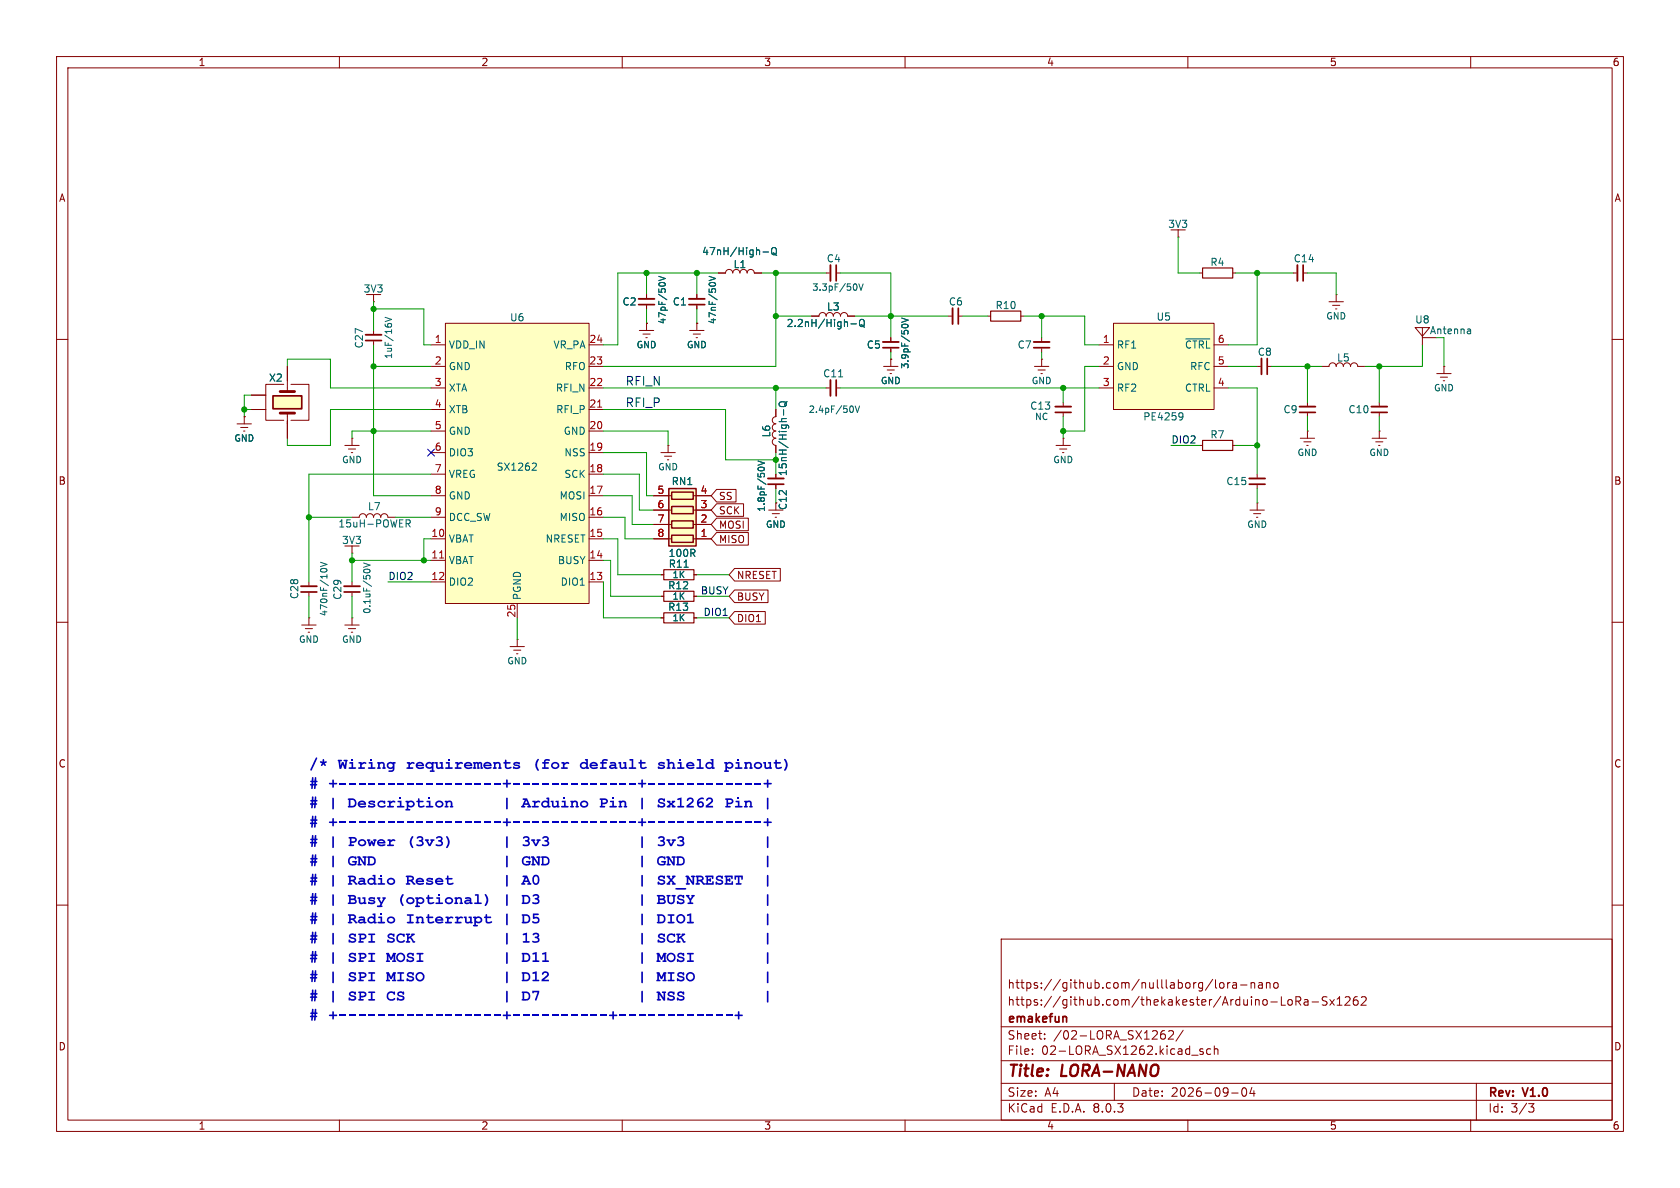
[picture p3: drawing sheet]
<svg xmlns="http://www.w3.org/2000/svg" width="297mm" height="210mm" viewBox="0 0 297 210" stroke-linecap="round" stroke-linejoin="round" font-family="sans-serif">
<g fill="none" stroke="#840000" stroke-width=".18">
<path d="M10 10h277v190h-277zM12 12h273v186h-273zM60 10v2M110 10v2M160 10v2M210 10v2M260 10v2M10 60h2M66 53.3h.1M66 52.1v1.2M285 60h2M41.9 74.9h2.5"/>
<path d="M42.5 75.6h1.3M43.1 76.2h.2M43.2 73.7h.1M43.2 73.7v1.2M188 71.1v.6M188 73.1v.6M254 66h2.5M254.6 66.7h1.3M255.1 67.3h.3M255.3 64.8h.1M255.3 64.8v1.2M10 110h2"/>
<path d="M285 110h2M10 160h2M285 160h2M177 166h108v32h-108zM214.4 173.1l-1.3 2M214.9 173.2v1.3l.2 .2M215.7 173.8l.2-.1 .4 .1 .1 .6-.2 .2-.3 .1-.2-.1zM217 173.7v1M217.5 173.7l-.3 .1-.2 .2M218 173.8h.5l.1 .9M218.6 174.1h-.5a.29 .29 0 0 0-.2 .3 .29 .29 0 0 0 .2 .3l.5-.1M219.3 174.1h1.2"/>
<path d="M221.2 173.8l.2-.1 .3 .1 .1 .9M221.2 173.7v1M222.5 173.8h.6l.1 .9M223.2 174.1h-.5a.29 .29 0 0 0-.3 .3 .29 .29 0 0 0 .3 .3l.5-.1M223.9 173.8l.2-.1 .4 .1v.9M223.9 173.7v1M225.2 173.8l.3-.1 .4 .1 .1 .6-.2 .2-.3 .1-.3-.1zM227.7 176.8l.5-.1 .3 .3v.4l-.2 .2-.3 .1-.3-.1M229.1 177l.7-.1 .2-.2-.1-.4-.2-.1h-.6v1.5M229.5 177l.5 .7M230.6 176.8h.6v.9M231.2 177.1h-.5a.29 .29 0 0 0-.2 .3 .29 .29 0 0 0 .2 .3l.5-.1"/>
<path d="M232 177.1h1.1M234.6 176.3l-.6-.1-.2 .1v.5l.7 .3 .1 .3-.3 .3-.6-.1M235.1 176.7l.8 1M235.9 176.7l-.8 1M236.4 177.7h.8M236.4 176.6l.4-.4v1.5M237.8 176.3l.6-.1 .2 .1 .1 .3-1 1.1h1M240 176.2a.59 .59 0 0 0-.8 .6v.6l.2 .2 .4 .1 .2-.1 .1-.5-.1-.3h-.5l-.3 .3M240.7 176.3l.5-.1 .3 .1v.3l-.9 1.1h.9M60 198v2M110 198v2M160 198v2"/>
<path d="M177 194.5h108M177 191.5h108M177 187.5h108M177 181.5h108M182.5 186.3v.1M182.5 185.5v.1M184.7 183.6v.1M184.7 182.8v.1M197 191.5v3M205.5 182.8h.2l.3 .3v.5l-.5 .1M205.9 182.2l-.4 .1M206.6 182.3l.6-.1 .2 .1 .1 .3-1 1.1h1"/>
<path d="M209.2 182.1l-1.3 2M210 198v2M212.7 185.5l-.4-.1-.2 .2 .1 .2 .5 .2v.3h-.6M214 185.5l-.4-.1-.3 .3v.4l.2 .2h.5M214.7 185.5l.2-.1 .3 .1 .1 .9M214.7 184.9v1.5M217.7 193.2h1.2M219.7 192.4l.2-.1a.81 .81 0 0 1 .6 .6 .81 .81 0 0 1-.3 .8l-.2 .1a.81 .81 0 0 1-.3-1.4zM221.3 192.2l-.3 1.1h.9M221.7 192.8v1M260 198v2M261 191.5v6.5"/>
<path d="M270.2 195.1h1l-.5 .6 .4 .1 .1 .5-.3 .3h-.4"/>
</g>
<path d="M186.6 72.9h2.8M188.3 179.7l.3 .2v.8" fill="none" stroke="#840000" stroke-width=".3"/>
<path d="M186.6 71.9h2.8" fill="none" stroke="#840000" stroke-width=".33"/>
<path d="M196.8 57.2h17.8v15.2h-17.8z" fill="#ffffc2"/>
<g fill="none" stroke="#840000" stroke-width=".18">
<path d="M113 58.4h2.6M113.7 59.1h1.2M114.2 59.7h.2M114.3 57.2h.1M114.3 52.1v.6M114.3 54v.6M114.3 57.2v1.2M121.9 58.4h2.6M122.6 59.1h1.2M123.1 59.7h.2M123.2 57.2h.1M123.2 52.1v.6"/>
<path d="M123.2 54v.6M123.2 57.2v1.2M127 48.3h1.3a.64 .64 0 0 1 .6-.7 .64 .64 0 0 1 .6 .7 .64 .64 0 0 1 .7-.7 .64 .64 0 0 1 .6 .7 .64 .64 0 0 1 .6-.7 .64 .64 0 0 1 .7 .7 .64 .64 0 0 1 .6-.7 .64 .64 0 0 1 .6 .7h1.3M167.6 55.9h.6M169.6 55.9h.6M174.6 55.9h.5M180.5 55.9h.5M196.8 57.2h17.8v15.2h-17.8zM208.3 41.9h.1M208.3 40.6v1.3M212.1 48.3h.5M217.9 48.3h.5"/>
<path d="M228.6 48.3h.6M230.6 48.3h.5M234.9 53.3h2.6M235.6 54h1.3M236.1 54.6h.2M236.2 52.1h.1M236.2 52.1v1.2M250.2 57.9h2.5l-1.2 1.5zM251.5 59.7h2.5M251.5 58v3M61 78.7h2.5M61.6 79.4h1.3"/>
<path d="M62.2 77.5h.1M62.2 77.5v1.2M156.2 64.8h2.5M156.8 65.4h1.3M157.4 66h.2M157.5 63.5h.1M157.5 63.5v1.3M182.9 64.8h2.5M183.5 65.4h1.3M184 66h.3M184.1 63.5h.1M184.1 63.5v1.3"/>
<path d="M186.7 78.7h2.5M187.3 79.4h1.3M188 77.5h.1M188 77.5v1.2M194.3 61h2.5M194.3 64.8h2.5M194.3 68.6h2.5M212.1 78.7h.5M214.6 61h2.6M214.6 64.8h2.6M214.6 68.6h2.6M217.9 78.7h.5"/>
<path d="M62.1 80h.3M187.8 80h.3M221 90.2h2.5M221.6 90.8h1.3M222.1 91.4h.3M222.2 88.9h.1M222.2 83.8v.6M222.2 85.8v.6M222.2 88.9v1.3"/>
</g>
<g fill="none" stroke="#006464" stroke-width=".18">
<path d="M116.5 48.8l1.1 .4-1.1 .4M116.7 50h.7M125.4 48.8l1.1 .4-1.1 .4M125.6 50h.7M134.9 44.5h1M136.6 43.8h.1a.43 .43 0 0 1 .6 .4v.4a.42 .42 0 0 1-.5 .4 .42 .42 0 0 1-.4-.4v-.4zM136.6 44.7l.7 .5M209.6 59.9h4.3M259.8 58.2l.2 .1v.7M260 58.9l-.4 .1M260 58.5h-.4M208.6 73l.5 .1a.84 .84 0 0 1-.3 1.1"/>
<path d="M209.1 73.5l-.1 .2-.4 .1"/>
</g>
<path d="M175.1 55h5.4v1.8h-5.4zM212.6 47.4h5.3v1.7h-5.3zM212.6 77.9h5.3v1.7h-5.3z" fill="none" stroke="#840000" stroke-width=".2"/>
<path d="M112.9 52.8h2.8M121.8 52.8h2.8M168.4 54.5v2.8M229.4 46.9v2.8M220.9 84.6h2.7" fill="none" stroke="#840000" stroke-width=".33"/>
<path d="M112.9 53.8h2.8M121.8 53.8h2.8M169.4 54.5v2.8M230.4 46.9v2.8M220.9 85.6h2.7" fill="none" stroke="#840000" stroke-width=".3"/>
<path d="M48.3 70h5v2.3h-5z" fill="#ffffc2"/>
<path d="M44.4 69.9h2.6M44.4 72.4h2.6M50.2 67.9h-3.2v6.4h3.2M50.8 73v1.9v-.5M50.8 64.8v4.4M50.8 74.9v2.6M51.4 67.9h3.2v6.4h-3.2" fill="none" stroke="#840000" stroke-width=".18"/>
<path d="M48.3 70h5v2.3h-5z" fill="none" stroke="#840000" stroke-width=".3"/>
<path d="M49.5 69.2h2.6M49.5 73h2.6" fill="none" stroke="#840000" stroke-width=".51"/>
<path d="M118.2 86.4h4.9v10.1h-4.9z" fill="#ffffc2"/>
<path d="M118.2 86.4h4.9v10.1h-4.9zM118.7 94.6h3.9v1.3h-3.9zM118.7 92.1h3.9v1.2h-3.9zM118.7 89.5h3.9v1.3h-3.9zM118.7 87h3.9v1.3h-3.9z" fill="none" stroke="#840000" stroke-width=".25"/>
<g fill="none" stroke="#840000" stroke-width=".18">
<path d="M66 58.4v.6M143.5 55.9h1.3a.64 .64 0 0 1 .6-.7 .64 .64 0 0 1 .6 .7 .64 .64 0 0 1 .7-.7 .64 .64 0 0 1 .6 .7 .64 .64 0 0 1 .7-.7 .64 .64 0 0 1 .6 .7 .64 .64 0 0 1 .6-.7 .64 .64 0 0 1 .7 .7h1.2M146 48.3h.6M148 48.3h.6M157.5 59.7v.6M184.1 59.7v.6M66 60.4v.6M118.1 78.7h.1M118.1 78.7v1.3M146 68.6h.6M148 68.6h.6M157.5 61.6v.6"/>
<path d="M184.1 61.6v.6M62.2 91.4h1.3a.64 .64 0 0 1 .6-.6 .64 .64 0 0 1 .7 .6 .64 .64 0 0 1 .6-.6 .64 .64 0 0 1 .6 .6 .64 .64 0 0 1 .7-.6 .64 .64 0 0 1 .6 .6 .64 .64 0 0 1 .6-.6 .64 .64 0 0 1 .7 .6h1.2M62.2 97.8h.1M62.2 96.5v1.3M115.6 95.3h3.1M115.6 92.7h3.1M115.6 90.2h3.1M115.6 87.6h3.1M116.8 80h2.6M117.5 80.6h1.2M118 81.3h.2M122.6 95.3h3.1"/>
<path d="M122.6 92.7h3.1M122.6 90.2h3.1M122.6 87.6h3.1M53.3 110.5h2.6M54 111.1h1.2M54.5 111.8h.2M54.6 109.2h.1M54.6 102.9v.6M54.6 104.8v.6M54.6 109.2v1.3M61 110.5h2.5M61.6 111.1h1.3"/>
<path d="M62.1 111.8h.3M62.2 109.2h.1M62.2 102.9v.6M62.2 104.8v.6M62.2 109.2v1.3M90.2 114.3h2.5M90.8 114.9h1.3M91.3 115.6h.3M91.4 113h.1M91.4 113v1.3M116.8 109.2h.5M122.7 109.2h.5"/>
</g>
<path d="M64.6 59.2h2.8M146.8 46.9v2.8M146.8 67.2v2.8M156.1 60.5h2.8M182.8 60.5h2.7M53.2 103.6h2.8M60.8 103.6h2.8" fill="none" stroke="#840000" stroke-width=".33"/>
<path d="M147.8 46.9v2.8M64.6 60.2h2.8M147.8 67.2v2.8M156.1 61.5h2.8M182.8 61.5h2.7M53.2 104.6h2.8M60.8 104.6h2.8" fill="none" stroke="#840000" stroke-width=".3"/>
<g fill="none" stroke="#006464" stroke-width=".18">
<path d="M68.1 56.1l1.1 .4-1.1 .4M150.4 57.2h1M151.3 50.2l.2 .4-.2 .7M151.8 50.2l.4 1.1 .4-1.1M152.1 56.5h.1a.43 .43 0 0 1 .6 .4v.4a.42 .42 0 0 1-.4 .4 .42 .42 0 0 1-.5-.4v-.4zM152.2 57.4l.7 .5M159.4 56.2l1.1 .4-1.1 .4M159.5 57.5l.3-.2 .7 .2M148.2 66.6h.8M150.7 71.8l.2 .4-.2 .7M151.2 71.8l.4 1.1 .4-1.1M56.7 99.4l1.1 .4-1.1 .4"/>
<path d="M64.3 99.5l1.1 .4-1.1 .4M71.8 92.6l.6-.1 .1-.2v-.3l-.7-.1v1.3M72.1 92.6l.4 .6M56.7 100.8a.72 .72 0 0 1 1.1 0M64.3 100.8l.4-.2 .7 .2"/>
</g>
<path d="M117.3 108.3h5.4v1.8h-5.4z" fill="none" stroke="#840000" stroke-width=".2"/>
<path d="M78.7 57.2h25.4v49.5h-25.4z" fill="#ffffc2"/>
<g fill="none" stroke="#840000" stroke-width=".18">
<path d="M78.7 57.2h25.4v49.5h-25.4zM76.2 61h2.5M76.2 64.8h2.5M76.2 76.2h2.5M76.2 72.4h2.5M76.2 68.6h2.5M104.1 61h2.6M104.1 64.8h2.6M104.1 76.2h2.6M104.1 72.4h2.6M104.1 68.6h2.6M137.2 72.4v1.3a.63 .63 0 0 0-.7 .6 .63 .63 0 0 0 .7 .6 .64 .64 0 0 0-.7 .7 .64 .64 0 0 0 .7 .6 .64 .64 0 0 0-.7 .6 .64 .64 0 0 0 .7 .7 .64 .64 0 0 0-.7 .6 .64 .64 0 0 0 .7 .6"/>
<path d="M137.2 78.7v1.3M222.2 64.8h.6M224.2 64.8h.6M229.9 77.5h2.5M230.5 78.1h1.3M231 78.7h.3M231.1 76.2h.1M231.1 71.1v.6M231.1 73.1v.6M231.1 76.2v1.3M233.7 64.8h1.2a.64 .64 0 0 1 .7-.7 .64 .64 0 0 1 .6 .7 .64 .64 0 0 1 .7-.7 .64 .64 0 0 1 .6 .7 .64 .64 0 0 1 .6-.7 .64 .64 0 0 1 .7 .7 .64 .64 0 0 1 .6-.7 .64 .64 0 0 1 .6 .7h1.3M242.6 77.5h2.5"/>
<path d="M243.2 78.1h1.3M243.7 78.7h.3M243.8 76.2h.1M243.8 71.1v.6M243.8 73.1v.6M243.8 76.2v1.3M76.2 95.3h2.5M76.2 99.1h2.5M76.2 91.4h2.5M76.2 87.6h2.5M76.2 83.8h2.5M76.2 80h2.5"/>
<path d="M104.1 95.3h2.6M104.1 99.1h2.6M104.1 91.4h2.6M104.1 87.6h2.6M104.1 83.8h2.6M104.1 80h2.6M126.7 86.5h3.4v2.2h-3.4l-1-1.1zM126.7 91.6h5.6v2.2h-5.6l-1-1.1zM126.7 94.1h5.6v2.3h-5.6l-1-1.1zM126.7 89.1h4.7v2.2h-4.7l-1-1.1zM135.9 90.2h2.5M136.5 90.8h1.3"/>
<path d="M137 91.4h.3M137.2 88.9h.1M137.2 83.8v.6M137.2 85.8v.6M137.2 88.9v1.3M76.2 102.9h2.5M91.4 106.7v2.5M104.1 102.9h2.6M116.8 105.4h.5M116.8 101.6h.5M122.7 105.4h.5M122.7 101.6h.5"/>
<path d="M129.9 100.5h8v2.2h-8l-1-1.1zM129.9 108.1h5.4v2.2h-5.4l-1-1.1zM129.9 104.3h5.9v2.2h-5.9l-1-1.1z"/>
</g>
<path d="M105.7 72h.7M77.7 98.6h.7" fill="none" stroke="#a90000" stroke-width=".18"/>
<path d="M137.8 71.2a.81 .81 0 0 1 1.2 .1 .43 .43 0 0 1-.4 .6h-.4a.42 .42 0 0 1-.4-.2 .42 .42 0 0 1 0-.5zM138.5 72.4v1M139.1 71l-.4 .6M94.3 81.9h.4l.1 .3-.8 .9h.8M134 81.5l1.1 .4-1.1 .4M134.1 82.7l.3-.1 .7 .1M120.9 100.3h.8" fill="none" stroke="#006464" stroke-width=".18"/>
<path d="M223 63.4v2.8M229.7 71.9h2.8M242.4 71.9h2.8M135.8 84.6h2.8" fill="none" stroke="#840000" stroke-width=".33"/>
<path d="M224 63.4v2.8M229.7 72.9h2.8M242.4 72.9h2.8M135.8 85.6h2.8" fill="none" stroke="#840000" stroke-width=".3"/>
<path d="M117.3 104.5h5.4v1.8h-5.4zM117.3 100.7h5.4v1.8h-5.4z" fill="none" stroke="#840000" stroke-width=".2"/>
<g fill="#0000c2">
<path d="M55.9 133.9h.1l.1 .2-1 2-.2 .1v-.2z"/>
<path d="M56.6 134.6l.4 .1 .1-.5h.2v.5l.4-.1 .1 .1-.4 .2 .2 .5h-.2l-.2-.3-.3 .3h-.1l.1-.5-.3-.1z"/>
<path d="M68.6 134.9l.4-.2 .4 .1v-.1l.5 .1v.1l-.2 .1v1.2l-.4 .3-.6-.1v-.2l.7-.1v-.3a.68 .68 0 0 1-1-.5h.2a.39 .39 0 0 0 .6 .4 .39 .39 0 0 0 .1-.7 .39 .39 0 0 0-.6 .2l-.3 .1z"/>
<path d="M90.8 134.9l.4-.2h.4a.2 .2 0 0 1 .3 .1 .2 .2 0 0 1-.1 .3 .2 .2 0 0 1-.3-.1l-.5 .1 .4 .1a.43 .43 0 0 1 .6 .4 .43 .43 0 0 1-.7 .4l-.3-.1a.21 .21 0 0 1-.3 0 .21 .21 0 0 1 .1-.3 .21 .21 0 0 1 .3 0h.6l-.4-.2a.4 .4 0 0 1-.4-.1 .4 .4 0 0 1-.1-.4z"/>
<path d="M99.3 134.8l.5-.1v.2l.2-.1a.36 .36 0 0 1 .4-.1 .36 .36 0 0 1 .2 .3l-.1 .1a.5 .5 0 0 0-.7 .1v.4h.5l.1 .3h-1.2v-.2l.3-.1v-.6h-.2z"/>
<path d="M113.2 134.3h.2v.4l.7 .1-.1 .2h-.6l.1 .6h.4a.25 .25 0 0 1 .2-.1 .25 .25 0 0 1 .2 .2 .72 .72 0 0 1-1.1-.1v-.6l-.3-.1 .3-.2z"/>
<path d="M124.9 134.9l.5-.2 .4 .1v-.3l-.2-.1v-.2h.5v1.4l.3 .2-.2 .1h-.4v-.1a.68 .68 0 0 1-.7 .1 .68 .68 0 0 1-.4-.6h.3a.39 .39 0 0 0 .6 .4 .39 .39 0 0 0-.1-.7l-.4 .1-.1 .2h-.3z"/>
<path d="M138.6 134.2a.86 .86 0 0 1 .6 1l-.1 .7a.35 .35 0 0 1-.5 .3v-.1a1.52 1.52 0 0 0 0-1.8z"/>
<path d="M55.2 137.4l.2 .1v.5h.2l.1-.6h.2v.6l.2 .1-.2 .2v.3l.2 .1-.3 .2v.5l-.2 .1-.1-.1v-.5h-.2v.5l-.1 .1-.2-.1v-.5l-.2-.2 .1-.1h.7v-.3h-.2v.3h-.3v-.3l-.3-.1 .3-.2z"/>
<path d="M58.8 137.8h.2v.6h.5l.1 .1-.1 .2h-.5v.5l-.1 .1-.2-.2v-.4h-.5l-.1-.2 .2-.1h.4z"/>
<path d="M68.5 138.4h1.2v.3h-1.2z"/>
<path d="M70.2 138.4h1.2v.3h-1.2z"/>
<path d="M89.5 137.8h.2l.1 .6h.5l.1 .1-.2 .2h-.4l-.1 .5-.1 .1-.1-.2v-.4h-.5l-.1-.2 .1-.1h.5z"/>
<path d="M90.7 138.4h1.2v.3h-1.2z"/>
<path d="M92.4 138.4h1.2v.3h-1.2z"/>
<path d="M99.3 138.4h1.2v.3h-1.2z"/>
<path d="M101 138.4h1.2v.3h-1.2z"/>
<path d="M102.7 138.4h1.2v.3h-1.2z"/>
<path d="M104.4 138.4h1.2v.3h-1.2z"/>
<path d="M106.1 138.4h1.2v.3h-1.2z"/>
<path d="M107.8 138.4h1.2v.3h-1.2z"/>
<path d="M109.5 138.4h1.2v.3h-1.2z"/>
<path d="M111.2 138.4h1.2v.3h-1.2z"/>
<path d="M113.4 137.8h.2l.1 .6h.5l.1 .1-.2 .2h-.4l-.1 .5-.1 .1-.1-.2v-.4h-.5l-.1-.2 .1-.1h.5z"/>
<path d="M114.6 138.4h1.2v.3h-1.2z"/>
<path d="M116.3 138.4h1.2v.3h-1.2z"/>
<path d="M118 138.4h1.2v.3h-1.2z"/>
<path d="M119.7 138.4h1.2v.3h-1.2z"/>
<path d="M121.5 138.4h1.2v.3h-1.2z"/>
<path d="M123.2 138.4h1.2v.3h-1.2z"/>
<path d="M124.9 138.4h1.2v.3h-1.2z"/>
<path d="M126.6 138.4h1.2v.3h-1.2z"/>
<path d="M135.6 137.8h.2l.1 .6h.5l.1 .1-.2 .2h-.4l-.1 .5-.1 .1-.1-.2v-.4h-.5l-.1-.2 .1-.1h.5z"/>
<path d="M55.2 140.8l.2 .1v.5h.2l.1-.6h.2v.6l.2 .1-.2 .2v.3l.2 .1-.3 .2v.5l-.2 .1-.1-.1v-.5h-.2v.5l-.1 .1-.2-.1v-.5l-.2-.2 .1-.1h.7v-.3h-.2v.3h-.3v-.3l-.3-.1 .3-.2z"/>
<path d="M58.8 141h.2v.2v1.7l-.1 .2-.2-.2z"/>
<path d="M77.1 141.8a.68 .68 0 0 1 1.1-.1 .68 .68 0 0 1-.3 1l-.3 .1-.5-.2-.2-.4h.3a.41 .41 0 0 0 .6 .3 .41 .41 0 0 0 .1-.6l-.2-.1a.44 .44 0 0 0-.5 .4h-.3z"/>
<path d="M78.7 141.6l.4-.1v.1l.4-.1a.46 .46 0 0 1 .5 .5v.5l.2 .1-.2 .1-.5-.1 .2-.1v-.5a.34 .34 0 0 0-.6 0v.5l.2 .1v.1h-.7v-.2h.2v-.7h-.1z"/>
<path d="M102.7 141.8a.68 .68 0 0 1 1.1-.1 .68 .68 0 0 1-.3 1l-.3 .1-.5-.2-.2-.4h.3a.41 .41 0 0 0 .6 .3 .41 .41 0 0 0 .1-.6l-.1-.1a.43 .43 0 0 0-.6 .4h-.3z"/>
<path d="M55.2 144.2l.2 .1v.5h.2l.1-.5 .2-.1v.6l.2 .2-.2 .1v.3l.2 .1-.3 .2v.5l-.2 .1-.1-.1v-.5h-.2v.5l-.1 .1-.2-.1v-.5l-.2-.1 .1-.2h.7v-.3h-.2v.3h-.3v-.3l-.3-.1 .3-.2z"/>
<path d="M58.8 144.6h.2v.6h.5l.1 .1-.1 .2h-.5v.5l-.1 .1-.2-.1v-.5h-.5l-.1-.1 .2-.2h.4z"/>
<path d="M60 145.2h1.2v.3h-1.2z"/>
<path d="M77.1 145.2h1.2v.3h-1.2z"/>
<path d="M78.8 145.2h1.2v.3h-1.2z"/>
<path d="M80.5 145.2h1.2v.3h-1.2z"/>
<path d="M82.2 145.2h1.2v.3h-1.2z"/>
<path d="M83.9 145.2h1.2v.3h-1.2z"/>
<path d="M85.6 145.2h1.2v.3h-1.2z"/>
<path d="M87.3 145.2h1.2v.3h-1.2z"/>
<path d="M89.5 144.6h.2l.1 .6h.5l.1 .1-.2 .2h-.4l-.1 .5-.1 .1-.1-.1v-.5h-.5l-.1-.1 .1-.2h.5z"/>
<path d="M90.7 145.2h1.2v.3h-1.2z"/>
<path d="M92.4 145.2h1.2v.3h-1.2z"/>
<path d="M94.1 145.2h1.2v.3h-1.2z"/>
<path d="M95.8 145.2h1.2v.3h-1.2z"/>
<path d="M97.6 145.2h1.1v.3h-1.1z"/>
<path d="M99.3 145.2h1.2v.3h-1.2z"/>
<path d="M101 145.2h1.2v.3h-1.2z"/>
<path d="M102.7 145.2h1.2v.3h-1.2z"/>
<path d="M104.4 145.2h1.2v.3h-1.2z"/>
<path d="M106.1 145.2h1.2v.3h-1.2z"/>
<path d="M107.8 145.2h1.2v.3h-1.2z"/>
<path d="M109.5 145.2h1.2v.3h-1.2z"/>
<path d="M111.2 145.2h1.2v.3h-1.2z"/>
<path d="M113.4 144.6h.2l.1 .6h.5l.1 .1-.2 .2h-.4l-.1 .5-.1 .1-.1-.1v-.5h-.5l-.1-.1 .1-.2h.5z"/>
<path d="M114.6 145.2h1.2v.3h-1.2z"/>
<path d="M116.3 145.2h1.2v.3h-1.2z"/>
<path d="M118 145.2h1.2v.3h-1.2z"/>
<path d="M119.7 145.2h1.2v.3h-1.2z"/>
<path d="M121.5 145.2h1.2v.3h-1.2z"/>
<path d="M123.2 145.2h1.2v.3h-1.2z"/>
<path d="M124.9 145.2h1.2v.3h-1.2z"/>
<path d="M126.6 145.2h1.2v.3h-1.2z"/>
<path d="M128.3 145.2h1.2v.3h-1.2z"/>
<path d="M130 145.2h1.2v.3h-1.2z"/>
<path d="M131.7 145.2h1.2v.3h-1.2z"/>
<path d="M133.4 145.2h1.2v.3h-1.2z"/>
<path d="M135.6 144.6h.2l.1 .6h.5l.1 .1-.2 .2h-.4l-.1 .5-.1 .1-.1-.1v-.5h-.5l-.1-.1 .1-.2h.5z"/>
<path d="M55.2 147.6l.2 .1v.5h.2l.1-.5 .2-.1v.6l.2 .2-.2 .1v.3l.2 .2-.3 .1v.6h-.2l-.1-.1v-.5h-.2v.5l-.1 .1-.2-.1v-.5l-.2-.1 .1-.2h.7v-.3h-.2v.3h-.3v-.3l-.3-.1 .3-.2z"/>
<path d="M58.8 147.9h.2v.1v1.8l-.1 .1-.2-.2z"/>
<path d="M78.9 147.8a.86 .86 0 0 1 .6 1l-.2 .7a.35 .35 0 0 1-.4 .4l-.1-.1a1.52 1.52 0 0 0 0-1.9z"/>
<path d="M55.2 151l.2 .2v.5h.2l.1-.6h.2v.6l.2 .1-.2 .1v.3l.2 .2-.3 .1v.6h-.2l-.1-.1v-.5h-.2v.6h-.1l-.2-.1v-.5l-.2-.1 .1-.2h.7v-.3h-.2v.3h-.3v-.3l-.3-.1 .3-.1z"/>
<path d="M58.8 151.3h.2v.1v1.8l-.1 .1-.2-.2z"/>
<path d="M55.2 154.5l.2 .1v.5h.2l.1-.6h.2v.6l.2 .1-.2 .2v.2l.2 .2-.3 .1v.6l-.2 .1-.1-.2v-.5h-.2v.6l-.1 .1-.2-.2v-.5l-.2-.1 .1-.2h.7v-.2h-.2v.2h-.3v-.2l-.3-.2 .3-.1z"/>
<path d="M58.8 154.7h.2v.1v1.8l-.1 .2-.2-.3z"/>
<path d="M55.2 157.9l.2 .1v.5h.2l.1-.6h.2v.6l.2 .1-.2 .2v.3l.2 .1-.3 .1v.6l-.2 .1-.1-.2v-.5h-.2v.6l-.1 .1-.2-.2v-.5l-.2-.1 .1-.1h.7v-.3h-.2v.3h-.3v-.3l-.3-.2 .3-.1z"/>
<path d="M58.8 158.1h.2v.2v1.7l-.1 .2-.2-.2z"/>
<path d="M84 158.1h.6v1.4h.5v.3h-1.2v-.2l.4-.1v-1.1l-.3-.1z"/>
<path d="M85.7 158.1a.86 .86 0 0 1 .6 1l-.1 .7a.35 .35 0 0 1-.5 .3v-.1a1.52 1.52 0 0 0 0-1.8z"/>
<path d="M55.2 161.3l.2 .1v.5h.2l.1-.6h.2v.6l.2 .1-.2 .2v.3l.2 .1-.3 .2v.5l-.2 .1-.1-.1v-.5h-.2v.5l-.1 .1-.2-.1v-.5l-.2-.2 .1-.1h.7v-.3h-.2v.3h-.3v-.3l-.3-.2 .3-.1z"/>
<path d="M58.8 161.5h.2v.2v1.7l-.1 .2-.2-.2z"/>
<path d="M83.7 162.1l.4-.1v.1a.66 .66 0 0 1 1 0 .66 .66 0 0 1 0 1 .66 .66 0 0 1-1 0v.4h.4v.2h-.8l-.1-.2h.2v-.9h.3a.38 .38 0 0 0 .6 .4 .38 .38 0 0 0 .1-.7 .43 .43 0 0 0-.7 .3h-.3v-.3h-.1z"/>
<path d="M85.9 161.6h.2v.4l.7 .1-.1 .2h-.6l.1 .6 .4 .1a.25 .25 0 0 1 .2-.2 .25 .25 0 0 1 .2 .2 .72 .72 0 0 1-1.2-.1v-.6l-.3-.1 .3-.2z"/>
<path d="M55.2 164.7l.2 .1v.5h.2l.1-.6h.2v.6l.2 .1-.2 .2v.3l.2 .1-.3 .2v.5l-.2 .1-.1-.1v-.5h-.2v.5l-.1 .1-.2-.1v-.5l-.2-.2 .1-.1h.7v-.3h-.2v.3h-.3v-.3l-.3-.1 .3-.2z"/>
<path d="M58.8 164.9h.2v.2v1.7l-.1 .2-.2-.2z"/>
<path d="M55.2 168.1l.2 .1v.5h.2l.1-.5 .2-.1v.6l.2 .2-.2 .1v.3l.2 .1-.3 .2v.5l-.2 .1-.1-.1v-.5h-.2v.5l-.1 .1-.2-.1v-.5l-.2-.2 .1-.1h.7v-.3h-.2v.3h-.3v-.3l-.3-.1 .3-.2z"/>
<path d="M58.8 168.3h.2v.2v1.8l-.1 .1-.2-.2z"/>
<path d="M55.2 171.5l.2 .1v.5h.2l.1-.5 .2-.1v.6l.2 .2-.2 .1v.3l.2 .2-.3 .1v.6h-.2l-.1-.1v-.5h-.2v.5l-.1 .1-.2-.1v-.5l-.2-.1 .1-.2h.7v-.3h-.2v.3h-.3v-.3l-.3-.1 .3-.2z"/>
<path d="M58.8 171.8h.2v.1v1.8l-.1 .1-.2-.2z"/>
<path d="M55.2 174.9l.2 .1v.6h.2l.1-.6 .2-.1v.7l.2 .1-.2 .1v.3l.2 .2-.3 .1v.6h-.2l-.1-.1v-.5h-.2v.6h-.1l-.2-.1v-.5l-.2-.1 .1-.2h.7v-.3h-.2v.3h-.3v-.3l-.3-.1 .3-.1z"/>
<path d="M58.8 175.2h.2v.1v1.8l-.1 .1-.2-.2z"/>
<path d="M55.2 178.4l.2 .1v.5h.2l.1-.6h.2v.6l.2 .1-.2 .2v.2l.2 .2-.3 .1v.6l-.2 .1-.1-.2v-.5h-.2v.6l-.1 .1-.2-.2v-.5l-.2-.1 .1-.2h.7v-.2h-.2v.2h-.3v-.2l-.3-.2 .3-.1z"/>
<path d="M58.8 178.8h.2v.5l.5 .1 .1 .1-.1 .1h-.5v.6h-.1l-.2-.1v-.5h-.5l-.1-.1 .2-.2h.4z"/>
<path d="M60 179.3h1.2v.3h-1.2z"/>
<path d="M61.7 179.3h1.2v.3h-1.2z"/>
<path d="M63.4 179.3h1.2v.3h-1.2z"/>
<path d="M65.1 179.3h1.2v.3h-1.2z"/>
<path d="M66.8 179.3h1.2v.3h-1.2z"/>
<path d="M68.5 179.3h1.2v.3h-1.2z"/>
<path d="M70.2 179.3h1.2v.3h-1.2z"/>
<path d="M71.9 179.3h1.2v.3h-1.2z"/>
<path d="M73.7 179.3h1.1v.3h-1.1z"/>
<path d="M75.4 179.3h1.2v.3h-1.2z"/>
<path d="M77.1 179.3h1.2v.3h-1.2z"/>
<path d="M78.8 179.3h1.2v.3h-1.2z"/>
<path d="M80.5 179.3h1.2v.3h-1.2z"/>
<path d="M82.2 179.3h1.2v.3h-1.2z"/>
<path d="M83.9 179.3h1.2v.3h-1.2z"/>
<path d="M85.6 179.3h1.2v.3h-1.2z"/>
<path d="M87.3 179.3h1.2v.3h-1.2z"/>
<path d="M89.5 178.8h.2l.1 .5 .5 .1 .1 .1-.2 .1h-.4l-.1 .6h-.1l-.1-.1v-.5h-.5l-.1-.1 .1-.2h.5z"/>
<path d="M90.7 179.3h1.2v.3h-1.2z"/>
<path d="M92.4 179.3h1.2v.3h-1.2z"/>
<path d="M94.1 179.3h1.2v.3h-1.2z"/>
<path d="M95.8 179.3h1.2v.3h-1.2z"/>
<path d="M97.6 179.3h1.1v.3h-1.1z"/>
<path d="M99.3 179.3h1.2v.3h-1.2z"/>
<path d="M101 179.3h1.2v.3h-1.2z"/>
<path d="M102.7 179.3h1.2v.3h-1.2z"/>
<path d="M104.4 179.3h1.2v.3h-1.2z"/>
<path d="M106.1 179.3h1.2v.3h-1.2z"/>
<path d="M108.3 178.8h.2v.5l.5 .1 .1 .1-.1 .1h-.5v.6h-.1l-.1-.1v-.5h-.6v-.1l.1-.2h.5z"/>
<path d="M109.5 179.3h1.2v.3h-1.2z"/>
<path d="M111.2 179.3h1.2v.3h-1.2z"/>
<path d="M114.6 179.3h1.2v.3h-1.2z"/>
<path d="M116.3 179.3h1.2v.3h-1.2z"/>
<path d="M118 179.3h1.2v.3h-1.2z"/>
<path d="M119.7 179.3h1.2v.3h-1.2z"/>
<path d="M121.5 179.3h1.2v.3h-1.2z"/>
<path d="M123.2 179.3h1.2v.3h-1.2z"/>
<path d="M124.9 179.3h1.2v.3h-1.2z"/>
<path d="M126.6 179.3h1.2v.3h-1.2z"/>
<path d="M128.3 179.3h1.2v.3h-1.2z"/>
<path d="M130.5 178.8h.2v.5l.5 .1 .1 .1-.1 .1h-.5v.6h-.1l-.2-.1v-.5h-.5l-.1-.1 .2-.2h.4z"/>
</g>
<g fill="none" stroke="#009600" stroke-width=".18">
<path d="M66 53.3v5.1M66 54.6h8.9v6.4h1.3M114.3 48.3v3.8M114.3 54.6v2.6M123.2 48.3v3.8M123.2 54.6v2.6M127 48.3h-17.8v12.7h-2.5M134.6 48.3h11.4M137.2 48.3v16.5h-30.5M137.2 55.9h6.3M148.6 48.3h8.9v11.4M151.1 55.9h16.5"/>
<path d="M170.2 55.9h4.4M181 55.9h10.8v5.1h2.5M184.1 55.9v3.8M208.3 41.9v6.4h3.8M218.4 48.3h10.2M222.2 48.3v12.7h-5M231.1 48.3h5.1v3.8M255.3 59.7v5.1M43.2 72.4h1.2M44.4 69.9h-1.2v3.8M50.8 64.8v-1.3h7.6v5.1h17.8M66 61v26.6h10.2"/>
<path d="M66 64.8h10.2M76.2 76.2h-14v1.3M76.2 72.4h-17.8v6.3h-7.6v-1.2M106.7 72.4h21.6v8.9h8.9M106.7 76.2h11.4v2.5M106.7 68.6h39.3M137.2 68.6v3.8M148.6 68.6h45.7M157.5 62.2v1.3M184.1 62.2v1.3M188 68.6v2.5M188 73.7v3.8"/>
<path d="M194.3 64.8h-2.5v11.4h-3.8M207 78.7h5.1M217.2 64.8h5M217.2 68.6h5v15.2M218.4 78.7h3.8M224.8 64.8h8.9M231.1 64.8v6.3M231.1 73.7v2.5M243.8 64.8v6.3M243.8 73.7v2.5M251.5 61v3.8h-10.2M54.6 91.4h7.6"/>
<path d="M62.2 97.8v5.1M62.2 99.1h14M69.8 91.4h6.4M76.2 95.3h-1.3v3.8M76.2 83.8h-21.6v19.1M106.7 80h7.6v7.6h1.3M106.7 95.3h2.5v6.3h7.6M106.7 87.6h5.1v5.1h3.8M106.7 91.4h3.8v3.9h5.1M106.7 83.8h6.3v6.4h2.6M106.7 99.1h1.2v6.3h8.9M137.2 80v3.8"/>
<path d="M137.2 86.4v2.5M222.2 86.4v2.5M54.6 105.4v3.8M62.2 105.4v3.8M68.6 102.9h7.6M91.4 109.2v3.8M106.7 102.9v6.3h10.1M123.2 105.4h5.7M123.2 109.2h5.7M123.2 101.6h5.7"/>
</g>
<path d="M75.6 79.4l1.2 1.2M76.8 79.4l-1.2 1.2" fill="none" stroke="#000084" stroke-width=".18"/>
<g fill="none" stroke="#840000" stroke-width=".18">
<path d="M114.3 57.2h.1M114.3 52.1v.6M114.3 54v.6M123.2 57.2h.1M123.2 52.1v.6M123.2 54v.6M127 48.3h1.3M133.3 48.3h1.3M143.5 55.9h1.3M149.9 55.9h1.2M157.5 59.7v.6M43.2 73.7h.1"/>
<path d="M44.4 69.9h2.6M44.4 72.4h2.6M50.8 64.8v2.5M50.8 74.9v2.6M137.2 72.4v1.3M137.2 78.7v1.3M157.5 63.5h.1M157.5 61.6v.6M115.6 95.3h2.5M115.6 92.7h2.5M115.6 90.2h2.5M115.6 87.6h2.5"/>
<path d="M123.2 95.3h2.5M123.2 92.7h2.5M123.2 90.2h2.5M123.2 87.6h2.5M137.2 88.9h.1M137.2 83.8v.6M137.2 85.8v.6M116.8 109.2h.5M116.8 105.4h.5M116.8 101.6h.5M122.7 109.2h.5M122.7 105.4h.5"/>
<path d="M122.7 101.6h.5"/>
</g>
<g fill="none" stroke="#006464" stroke-width=".18">
<path d="M116.5 48.8l1.1 .4-1.1 .4M116.7 50h.7M125.4 48.8l1.1 .4-1.1 .4M125.6 50h.7M134.9 44.5h1M136.6 43.8h.1a.43 .43 0 0 1 .6 .4v.4a.42 .42 0 0 1-.5 .4 .42 .42 0 0 1-.4-.4v-.4zM136.6 44.7l.7 .5M150.4 57.2h1M152.1 56.5h.1a.43 .43 0 0 1 .6 .4v.4a.42 .42 0 0 1-.4 .4 .42 .42 0 0 1-.5-.4v-.4zM152.2 57.4l.7 .5M159.4 56.2l1.1 .4-1.1 .4M159.5 57.5l.3-.2 .7 .2"/>
<path d="M137.8 71.2a.81 .81 0 0 1 1.2 .1 .43 .43 0 0 1-.4 .6h-.4a.42 .42 0 0 1-.4-.2 .42 .42 0 0 1 0-.5zM138.5 72.4v1M139.1 71l-.4 .6M134 81.5l1.1 .4-1.1 .4M134.1 82.7l.3-.1 .7 .1M120.9 100.3h.8"/>
</g>
<g fill="#009600" stroke="#009600" stroke-width=".18">
<circle cx="188" cy="76.2" r=".46"/>
<circle cx="188" cy="68.6" r=".46"/>
<circle cx="222.2" cy="78.7" r=".46"/>
<circle cx="43.2" cy="72.4" r=".46"/>
<circle cx="66" cy="76.2" r=".46"/>
<circle cx="54.6" cy="91.4" r=".46"/>
<circle cx="66" cy="64.8" r=".46"/>
<circle cx="66" cy="54.6" r=".46"/>
<circle cx="137.2" cy="68.6" r=".46"/>
<circle cx="114.3" cy="48.3" r=".46"/>
<circle cx="123.2" cy="48.3" r=".46"/>
<circle cx="137.2" cy="48.3" r=".46"/>
<circle cx="137.2" cy="55.9" r=".46"/>
<circle cx="157.5" cy="55.9" r=".46"/>
<circle cx="184.1" cy="55.9" r=".46"/>
<circle cx="74.9" cy="99.1" r=".46"/>
<circle cx="62.2" cy="99.1" r=".46"/>
<circle cx="137.2" cy="81.3" r=".46"/>
<circle cx="231.1" cy="64.8" r=".46"/>
<circle cx="243.8" cy="64.8" r=".46"/>
<circle cx="222.2" cy="48.3" r=".46"/>
</g>
<g font-size="2.8" fill="#0000c2">
<text x="59.7" y="137.1">Wiring</text>
<text x="71.7" y="137.1">requirements</text>
<text x="93.9" y="137.1">(for</text>
<text x="102.4" y="137.1">default</text>
<text x="116.1" y="137.1">shield</text>
<text x="128" y="137.1">pinout)</text>
<text x="61.4" y="144">Description</text>
<text x="88.8" y="144">|</text>
<text x="92.2" y="144">Arduino</text>
<text x="105.8" y="144">Pin</text>
<text x="112.7" y="144">|</text>
<text x="116.1" y="144">Sx1262</text>
<text x="128" y="144">Pin</text>
<text x="134.9" y="144">|</text>
<text x="61.4" y="150.8">Power (3v3)</text>
<text x="61.4" y="154.2">GND</text>
<text x="88.8" y="154.2">|</text>
<text x="88.8" y="150.8">|</text>
<text x="92.2" y="154.2">GND</text>
<text x="92.2" y="150.8">3v3</text>
<text x="112.7" y="154.2">|</text>
<text x="112.7" y="150.8">|</text>
<text x="116.1" y="154.2">GND</text>
<text x="116.1" y="150.8">3v3</text>
<text x="134.8" y="154.2">|</text>
<text x="134.9" y="150.8">|</text>
<text x="61.4" y="157.6">Radio</text>
<text x="61.4" y="161">Busy (optional)</text>
<text x="71.7" y="157.6">Reset</text>
<text x="88.8" y="157.6">|</text>
<text x="88.8" y="161">|</text>
<text x="92.2" y="157.6">A0</text>
<text x="92.2" y="161">D3</text>
<text x="112.7" y="157.6">|</text>
<text x="112.7" y="161">|</text>
<text x="116.1" y="157.6">SX_NRESET |</text>
<text x="116.1" y="161">BUSY</text>
<text x="134.9" y="161">|</text>
<text x="61.4" y="164.4">Radio</text>
<text x="61.4" y="167.9">SPI</text>
<text x="68.3" y="167.9">SCK</text>
<text x="71.7" y="164.4">Interrupt</text>
<text x="88.8" y="167.9">|</text>
<text x="88.8" y="164.4">|</text>
<text x="92.2" y="167.9">13</text>
<text x="92.2" y="164.4">D5</text>
<text x="112.7" y="167.9">|</text>
<text x="112.7" y="164.4">|</text>
<text x="116.1" y="167.9">SCK</text>
<text x="116.1" y="164.4">DIO1</text>
<text x="134.8" y="167.9">|</text>
<text x="134.9" y="164.4">|</text>
<text x="61.4" y="171.3">SPI</text>
<text x="68.3" y="171.3">MOSI</text>
<text x="88.8" y="171.3">|</text>
<text x="92.2" y="171.3">D11</text>
<text x="112.7" y="171.3">|</text>
<text x="116.1" y="171.3">MOSI</text>
<text x="134.9" y="171.3">|</text>
<text x="61.4" y="174.7">SPI</text>
<text x="61.4" y="178.1">SPI</text>
<text x="68.3" y="174.7">MISO</text>
<text x="68.3" y="178.1">CS</text>
<text x="88.8" y="174.7">|</text>
<text x="88.8" y="178.1">|</text>
<text x="92.2" y="174.7">D12</text>
<text x="92.2" y="178.1">D7</text>
<text x="112.7" y="178.1">|</text>
<text x="112.7" y="174.7">|</text>
<text x="116.1" y="174.7">MISO</text>
<text x="116.1" y="178.1">NSS</text>
<text x="134.8" y="178.1">|</text>
<text x="134.9" y="174.7">|</text>
</g>
<g font-size="2.8" fill="#840000">
<text x="178" y="190.9">Title:</text>
<text x="187.7" y="190.9">LORA-NANO</text>
</g>
<g font-size="2.1" fill="#0f0f0f">
<text x="110.5" y="68.3">RFI_N</text>
<text x="110.5" y="72.1">RFI_P</text>
</g>
<g font-size="2.1" fill="#840000">
<text x="178" y="178">https://github.com/thekakester/Arduino-LoRa-Sx1262</text>
<text x="178" y="175">https://github.com/nulllaborg/lora-nano</text>
<text x="178" y="184">Sheet:</text>
<text x="178" y="181.2">emakefun</text>
<text x="186.2" y="184">/02-LORA_SX1262/</text>
<text x="178" y="186.7">File:</text>
<text x="184.1" y="186.7">02-LORA_SX1262.kicad_sch</text>
<text x="178" y="196.9">KiCad</text>
<text x="178" y="194.1">Size:</text>
<text x="184.7" y="194.1">A4</text>
<text x="185.7" y="196.9">E.D.A.</text>
<text x="193.3" y="196.9">8.0.3</text>
<text x="200" y="194.1">Date:</text>
<text x="207" y="194.1">2026-09-04</text>
<text x="263" y="194.3">Rev:</text>
<text x="263" y="196.9">Id:</text>
<text x="267.1" y="196.9">3/3</text>
<text x="269.4" y="194.3">V1.0</text>
</g>
<g font-size="1.8" fill="#840000">
<text x="35" y="11.9">1</text>
<text x="85" y="11.9">2</text>
<text x="135" y="11.9">3</text>
<text x="185" y="11.9">4</text>
<text x="235" y="11.9">5</text>
<text x="285" y="11.9">6</text>
<text x="10.3" y="35.9">A</text>
<text x="285.3" y="35.9">A</text>
<text x="10.3" y="85.9">B</text>
<text x="127" y="88.6">SS</text>
<text x="285.3" y="85.9">B</text>
<text x="127" y="93.7">MOSI</text>
<text x="127" y="91.1">SCK</text>
<text x="127" y="96.2">MISO</text>
<text x="130.2" y="102.6">NRESET</text>
<text x="130.2" y="106.4">BUSY</text>
<text x="130.2" y="110.2">DIO1</text>
<text x="10.3" y="135.9">C</text>
<text x="285.3" y="135.9">C</text>
<text x="10.3" y="185.9">D</text>
<text x="285.3" y="185.9">D</text>
<text x="35" y="199.9">1</text>
<text x="85" y="199.9">2</text>
<text x="135" y="199.9">3</text>
<text x="185" y="199.9">4</text>
<text x="235" y="199.9">5</text>
<text x="285" y="199.9">6</text>
</g>
<g font-size="1.8" fill="#006464">
<text x="206.4" y="40.5">3V3</text>
<text x="124" y="45.3">47nH/High-Q</text>
<text x="129.6" y="47.6">L1</text>
<text x="146.1" y="46.6">C4</text>
<text x="213.9" y="47.2">R4</text>
<text x="228.6" y="46.6">C14</text>
<text x="64.2" y="51.9">3V3</text>
<text x="90.1" y="57">U6</text>
<text x="110" y="54.2">C2</text>
<text x="118.8" y="54.2">C1</text>
<text x="139" y="58">2.2nH/High-Q</text>
<text x="146.1" y="55.1">L3</text>
<text x="167.6" y="54.2">C6</text>
<text x="175.9" y="54.8">R10</text>
<text x="204.4" y="56.9">U5</text>
<text x="250.1" y="57.4">U8</text>
<text x="64.4" y="61.7" transform="rotate(-90 64.4 61.7)">C27</text>
<text x="79.2" y="61.8">VDD_IN</text>
<text x="79.2" y="65.6">GND</text>
<text x="97.7" y="61.8">VR_PA</text>
<text x="99.7" y="65.6">RFO</text>
<text x="153.1" y="61.8">C5</text>
<text x="179.8" y="61.8">C7</text>
<text x="197.4" y="61.8">RF1</text>
<text x="197.4" y="65.6">GND</text>
<text x="209.4" y="61.8">~{CTRL}</text>
<text x="210.3" y="65.6">RFC</text>
<text x="222.3" y="63.1">C8</text>
<text x="236.3" y="64.1">L5</text>
<text x="47.5" y="67.7">X2</text>
<text x="79.2" y="69.4">XTA</text>
<text x="98.2" y="69.4">RFI_N</text>
<text x="145.4" y="66.9">C11</text>
<text x="197.4" y="69.4">RF2</text>
<text x="209.4" y="69.4">CTRL</text>
<text x="79.2" y="73.3">XTB</text>
<text x="79.2" y="77.1">GND</text>
<text x="98.2" y="73.3">RFI_P</text>
<text x="99.6" y="77.1">GND</text>
<text x="136.4" y="77.4" transform="rotate(-90 136.4 77.4)">L6</text>
<text x="182" y="72.6">C13</text>
<text x="202" y="74.5">PE4259</text>
<text x="213.9" y="77.7">R7</text>
<text x="226.8" y="73.3">C9</text>
<text x="238.3" y="73.3">C10</text>
<text x="79.2" y="80.9">DIO3</text>
<text x="87.7" y="83.4">SX1262</text>
<text x="99.7" y="80.9">NSS</text>
<text x="79.2" y="84.7">VREG</text>
<text x="79.2" y="88.5">GND</text>
<text x="98.8" y="88.5">MOSI</text>
<text x="99.7" y="84.7">SCK</text>
<text x="118.6" y="86">RN1</text>
<text x="139.3" y="84.3" transform="rotate(-90 139.3 84.3)">15nH/High-Q</text>
<text x="216.7" y="86">C15</text>
<text x="59.7" y="93.4">15uH-POWER</text>
<text x="64.9" y="90.4">L7</text>
<text x="79.2" y="92.3">DCC_SW</text>
<text x="98.8" y="92.3">MISO</text>
<text x="139.3" y="90.3" transform="rotate(-90 139.3 90.3)">C12</text>
<text x="60.4" y="96.4">3V3</text>
<text x="79.2" y="96.1">VBAT</text>
<text x="79.2" y="99.9">VBAT</text>
<text x="96.4" y="96.1">NRESET</text>
<text x="98.5" y="99.9">BUSY</text>
<text x="118.1" y="98.7">100R</text>
<text x="118.1" y="100.6">R11</text>
<text x="52.9" y="106" transform="rotate(-90 52.9 106)">C28</text>
<text x="60.6" y="106.1" transform="rotate(-90 60.6 106.1)">C29</text>
<text x="79.2" y="103.7">DIO2</text>
<text x="92.3" y="106.2" transform="rotate(-90 92.3 106.2)">PGND</text>
<text x="99" y="103.7">DIO1</text>
<text x="118" y="104.4">R12</text>
<text x="118" y="108.2">R13</text>
</g>
<text font-size="1.8" fill="#009600" x="252.7" y="59.3">Antenna</text>
<g font-size="1.8" fill="#a90000">
<text x="76.8" y="60.7">1</text>
<text x="76.8" y="64.5">2</text>
<text x="104.1" y="64.5">23</text>
<text x="104.1" y="60.7">24</text>
<text x="194.9" y="60.7">1</text>
<text x="194.9" y="64.5">2</text>
<text x="215.2" y="64.5">5</text>
<text x="215.2" y="60.7">6</text>
<text x="76.8" y="68.3">3</text>
<text x="104.1" y="68.3">22</text>
<text x="194.9" y="68.3">3</text>
<text x="215.2" y="68.3">4</text>
<text x="76.8" y="72.1">4</text>
<text x="76.8" y="75.9">5</text>
<text x="104.1" y="75.9">20</text>
<text x="104.1" y="72.1">21</text>
<text x="76.8" y="79.8">6</text>
<text x="76.8" y="83.6">7</text>
<text x="104.1" y="83.6">18</text>
<text x="104.1" y="79.8">19</text>
<text x="76.8" y="87.4">8</text>
<text x="104.1" y="87.4">17</text>
<text x="116.1" y="87.4">5</text>
<text x="116.1" y="89.9">6</text>
<text x="123.8" y="89.9">3</text>
<text x="123.8" y="87.4">4</text>
<text x="76.2" y="95">10</text>
<text x="76.8" y="91.2">9</text>
<text x="104.1" y="95">15</text>
<text x="104.1" y="91.2">16</text>
<text x="116.1" y="92.5">7</text>
<text x="116.1" y="95">8</text>
<text x="123.8" y="95">1</text>
<text x="123.8" y="92.5">2</text>
<text x="76.2" y="98.8">11</text>
<text x="104.1" y="98.8">14</text>
<text x="76.2" y="102.6">12</text>
<text x="104.1" y="102.6">13</text>
<text x="91.2" y="109.3" transform="rotate(-90 91.2 109.3)">25</text>
</g>
<g font-size="1.8" fill="#0f0f0f">
<text x="207" y="78.5">DIO2</text>
<text x="68.6" y="102.6">DIO2</text>
<text x="123.8" y="105.1">BUSY</text>
<text x="124.3" y="109">DIO1</text>
</g>
<g font-size="1.6" fill="#006464">
<text x="143.5" y="51.6">3.3pF/50V</text>
<text x="117.9" y="57.4" transform="rotate(-90 117.9 57.4)">47pF/50V</text>
<text x="126.8" y="57.4" transform="rotate(-90 126.8 57.4)">47nF/50V</text>
<text x="234.4" y="56.7">GND</text>
<text x="69.5" y="63.6" transform="rotate(-90 69.5 63.6)">1uF/16V</text>
<text x="112.4" y="61.8">GND</text>
<text x="121.3" y="61.8">GND</text>
<text x="160.8" y="65.3" transform="rotate(-90 160.8 65.3)">3.9pF/50V</text>
<text x="155.6" y="68.1">GND</text>
<text x="182.3" y="68.1">GND</text>
<text x="253.4" y="69.4">GND</text>
<text x="142.9" y="73.2">2.4pF/50V</text>
<text x="182.9" y="74.5">NC</text>
<text x="41.3" y="78.3">GND</text>
<text x="60.4" y="82.1">GND</text>
<text x="116.3" y="83.4">GND</text>
<text x="186.1" y="82.1">GND</text>
<text x="229.3" y="80.8">GND</text>
<text x="242" y="80.8">GND</text>
<text x="135.3" y="93.5">GND</text>
<text x="135.4" y="90.6" transform="rotate(-90 135.4 90.6)">1.8pF/50V</text>
<text x="220.4" y="93.5">GND</text>
<text x="118.8" y="106.2">1K</text>
<text x="118.8" y="102.4">1K</text>
<text x="52.8" y="113.8">GND</text>
<text x="58.1" y="109" transform="rotate(-90 58.1 109)">470nF/10V</text>
<text x="60.4" y="113.8">GND</text>
<text x="65.7" y="108.6" transform="rotate(-90 65.7 108.6)">0.1uF/50V</text>
<text x="118.8" y="110">1K</text>
<text x="89.6" y="117.6">GND</text>
</g>
</svg>
